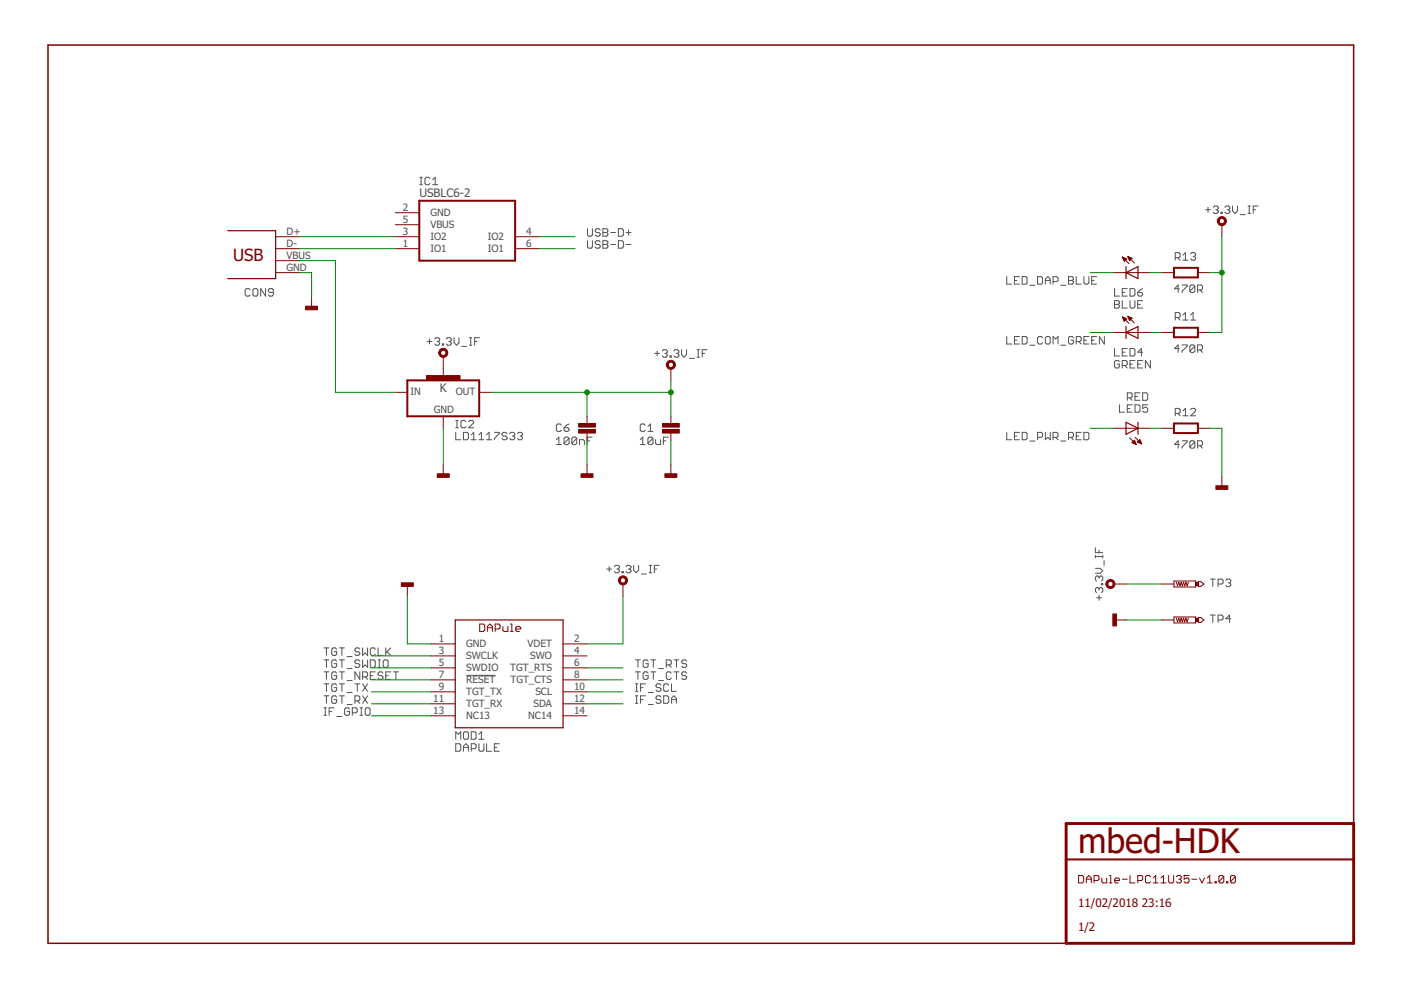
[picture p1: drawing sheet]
<svg xmlns="http://www.w3.org/2000/svg" width="297mm" height="210mm" viewBox="0 0 297 210" stroke-linecap="round" stroke-linejoin="round" font-family="sans-serif">
<g fill="none" stroke="#505050" stroke-width=".21">
<path d="M89 39.2h.5M89 37.6h.5M89.3 37.6v1.6M91.1 37.8l-.2-.2h-.5l-.3 .2v1.1l.3 .3h.5l.2-.3M91.7 39.2h1.1M91.7 38.1l.6-.5v1.6M124.6 48.5v1.3l.2 .3h.5l.3-.3v-1.3M124.6 51v1.3l.2 .3h.5l.3-.3v-1.3M127.3 51.3l-.3-.3h-.5l-.3 .3v.3l.3 .2h.5l.3 .3v.2l-.3 .3h-.5l-.3-.3M127.3 48.8l-.3-.3h-.5l-.3 .3v.2l.3 .3h.5l.3 .3v.2l-.3 .3h-.5l-.3-.3M127.8 51h.8l.3 .3v.3l-.3 .2 .3 .3v.2l-.3 .3h-.8zM127.8 51.8h.8"/>
<path d="M127.8 48.5h.8l.3 .3v.2l-.3 .3 .3 .3v.2l-.3 .3h-.8zM127.8 49.3h.8M129.5 51.8h1M129.5 49.3h1M131.1 48.5h.8l.3 .3v1l-.3 .3h-.8zM131.1 51h.8l.3 .3v1l-.3 .3h-.8zM132.7 51.8h1.1M132.7 49.3h1.1M133.3 48.8v1M213.4 58.7v1.5h1.1M215.1 59.5h.5M216.1 58.7h-1v1.5h1"/>
<path d="M216.7 58.7h.8l.3 .2v1.1l-.3 .2h-.8zM220 58.7h.8l.2 .2v1.1l-.2 .2h-.8zM221.6 59.5h1.1M223.3 59.7h.7l.3-.2v-.6l-.3-.2h-.7v1.5M226.5 58.7h.8l.3 .2v.3l-.3 .3 .3 .2v.3l-.3 .2h-.8zM226.5 59.5h.8M228.2 58.7v1.5h1M229.8 58.7v1.3l.3 .2h.5l.3-.2v-1.3M231.5 59.5h.5M232.5 58.7h-1v1.5h1M249.2 54.6h.8l.2-.2v-.6l-.2-.2h-.8v1.6M249.7 54.6l.5 .6"/>
<path d="M250.8 54.1l.5-.5v1.6M250.8 55.2h1.1M252.4 53.8l.3-.2h.5l.3 .2v.3l-.3 .3M253 54.4h.2M253.2 54.4l.3 .2v.3l-.3 .3h-.5l-.3-.3M255.6 44.5h1M256.1 43.9v1.1M257.2 43.9l.3-.2h.5l.3 .2v.3l-.3 .3M257.8 44.5h.2M258 44.5l.3 .2v.3l-.3 .3h-.5l-.3-.3M258.9 45h.2v.3h-.2zM259.7 43.9l.2-.2h.6l.3 .2v.3l-.3 .3"/>
<path d="M260.2 44.5h.3M260.5 44.5l.3 .2v.3l-.3 .3h-.6l-.2-.3M261.3 43.7v1l.6 .6 .5-.6v-1M263 45.5h1M264.6 43.7h.5M264.6 45.3h.5M264.9 43.7v1.6M265.7 44.5h.5M266.7 43.7h-1v1.6M53 61.5l-.2-.3h-.6l-.2 .3v1l.2 .3h.6l.2-.3M53.9 61.2h.5l.3 .3v1l-.3 .3h-.5l-.3-.3v-1zM56.3 61.2v1.6l-1-1.6v1.6"/>
<path d="M58 62h-.9l-.2-.3v-.2l.2-.3h.6l.3 .3v1l-.3 .3h-.6l-.2-.3M90.5 72.4h1.1M91.1 71.9v1M92.2 71.9l.2-.3h.6l.2 .3v.2l-.2 .3M92.7 72.4h.3M93 72.4l.2 .3v.2l-.2 .3h-.6l-.2-.3M93.8 72.9h.3v.3h-.3zM94.6 71.9l.3-.3h.5l.3 .3v.2l-.3 .3M95.1 72.4h.3M95.4 72.4l.3 .3v.2l-.3 .3h-.5l-.3-.3M96.3 71.6v1.1l.5 .5 .5-.5v-1.1M97.9 73.4h1.1"/>
<path d="M99.5 71.6h.6M99.5 73.2h.6M99.8 71.6v1.6M100.6 72.4h.6M101.7 71.6h-1.1v1.6M138.8 74.9h1M139.3 74.4v1.1M140.4 74.4l.3-.3h.5l.3 .3v.3l-.3 .2M140.9 74.9h.3M141.2 74.9l.3 .3v.3l-.3 .2h-.5l-.3-.2M142 75.5h.3v.2h-.3zM142.9 74.4l.2-.3h.6l.2 .3v.3l-.2 .2"/>
<path d="M143.4 74.9h.3M143.7 74.9l.2 .3v.3l-.2 .2h-.6l-.2-.2M144.5 74.1v1.1l.5 .5 .6-.5v-1.1M146.2 76h1M147.8 74.1h.5M147.8 75.7h.5M148 74.1v1.6M148.9 74.9h.5M149.9 74.1h-1v1.6M213.4 71.4v1.5h1.1M215.1 72.1h.5M216.1 71.4h-1v1.5h1"/>
<path d="M216.7 71.4h.8l.3 .2v1.1l-.3 .2h-.8zM218.4 73.2h1M218.4 60.5h1M221 71.6l-.2-.2h-.5l-.3 .2v1.1l.3 .2h.5l.2-.2M221.6 60.2v-1l.6-.5 .5 .5v1M221.9 71.4h.5l.3 .2v1.1l-.3 .2h-.5l-.3-.2v-1.1zM223.3 72.9v-1.5l.5 .5 .5-.5v1.5M224.9 73.2h1.1M224.9 60.5h1.1M227.6 71.6l-.3-.2h-.5l-.3 .2v1.1l.3 .2h.5l.3-.2v-.6h-.5M228.2 72.4h.8l.2-.3v-.5l-.2-.2h-.8v1.5M228.7 72.4l.5 .5"/>
<path d="M229.8 72.1h.5M230.9 71.4h-1.1v1.5h1.1M231.5 72.1h.5M232.5 71.4h-1v1.5h1M234.1 71.4v1.5l-1-1.5v1.5M236.3 73.9v1.6h1M236.3 61.2v1.6h1M236.3 63.7h.8l.2 .3v.3l-.2 .2 .2 .3v.2l-.2 .3h-.8zM236.3 64.5h.8M237.3 76.7l-.2-.3h-.5l-.3 .3v1l.3 .3h.5l.2-.3v-.5h-.5M237.9 77.5h.8l.3-.3v-.5l-.3-.3h-.8v1.6M237.9 63.7v1.6h1.1"/>
<path d="M237.9 62h.6M237.9 74.7h.6M238.5 77.5l.5 .5M239 73.9h-1.1v1.6h1.1M239 61.2h-1.1v1.6h1.1M239.6 73.9h.8l.2 .3v1l-.2 .3h-.8zM239.6 77.2h.5M239.6 61.2h.8l.2 .3v1l-.2 .3h-.8zM239.6 63.7v1.3l.2 .3h.6l.2-.3v-1.3M240.6 76.4h-1v1.6h1M241.2 77.2h.5M241.2 62h.8l.3 .3v.2l-.3 .3h-.5l-.3-.3z"/>
<path d="M241.2 64.5h.5M242.3 76.4h-1.1v1.6h1.1M242.3 63.7h-1.1v1.6h1.1M242.3 74.7h-1.1l.8-.8v1.6M242.3 61.2l-1.1 .8M243.9 76.4v1.6l-1.1-1.6v1.6M249.2 67.3h.8l.2-.2v-.6l-.2-.2h-.8v1.6M249.7 67.3l.5 .6M250 61.2h-1l.8-.8v1.6M250 73.9h-1l.8-.8v1.6M250.6 73.1h1.1v.3l-1.1 1v.3M250.6 60.4h1.1v.3l-1.1 1v.3"/>
<path d="M250.8 66.8l.5-.5v1.6M250.8 67.9h1.1M252.4 67.9h1.1M252.4 66.8l.6-.5v1.6M253.3 73.4l-.2-.3h-.6l-.2 .3v1M253.3 60.7l-.2-.3h-.6l-.2 .3v1M253.3 60.7v1l-.2 .3h-.6l-.2-.3M253.3 73.4v1l-.2 .3h-.6l-.2-.3M253.3 73.4l-1 1M253.3 60.7l-1 1M253.9 74.2h.8l.3-.3v-.5l-.3-.3h-.8v1.6M253.9 61.5h.8l.3-.3v-.5l-.3-.3h-.8v1.6"/>
<path d="M254.4 74.2l.6 .5M254.4 61.5l.6 .5M96.6 91.7v1.5h1.1M96.6 90.7h.6M96.6 89.1h.6M96.9 89.1v1.6M98.3 91.7h.8l.2 .2v1.1l-.2 .2h-.8zM98.8 89.4l-.3-.3h-.5l-.3 .3v1l.3 .3h.5l.3-.3M99.4 89.4l.2-.3h.5l.3 .3v.3l-1 1h1M99.9 93.2h1M99.9 92.2l.5-.5v1.5M101.5 93.2h1.1"/>
<path d="M101.5 92.2l.6-.5v1.5M103.2 93.2h1M103.2 92.2l.5-.5v1.5M104.8 91.7h1.1v.2l-1.1 1.1v.2M107.5 91.9l-.3-.2h-.5l-.3 .2v.3l.3 .3h.5l.3 .2v.3l-.3 .2h-.5l-.3-.2M108.1 91.9l.3-.2h.5l.2 .2v.3l-.2 .3M108.6 92.5h.3M108.9 92.5l.2 .2v.3l-.2 .2h-.5l-.3-.2M109.7 91.9l.3-.2h.5l.3 .2v.3l-.3 .3M110.3 92.5h.2M110.5 92.5l.3 .2v.3l-.3 .2h-.5l-.3-.2M118 93.2l.5-.5v1.6"/>
<path d="M118 94.3h1M119 90.1l-.3-.2h-.5l-.2 .2v1.1l.2 .3h.5l.3-.3M119.6 90.7h.8l.2 .3v.2l-.2 .3h-.5l-.3-.3zM120.6 92.9v1.1l-.2 .3h-.5l-.3-.3M120.6 92.9l-.2-.2h-.5l-.3 .2v1.1M120.6 92.9l-1 1.1M120.6 89.9l-.5 .2-.5 .6M122.3 92.9v1.1l-.3 .3h-.5l-.3-.3M122.3 92.9l-.3-.2h-.5l-.3 .2v1.1M122.3 92.9l-1.1 1.1M122.9 94.3v-1.1h.8l.2 .3v.8M124.5 93.5h.5"/>
<path d="M125.6 92.7h-1.1v1.6M135.7 94.3h1.1M135.7 93.2l.6-.5v1.6M136.8 90.1l-.3-.2h-.5l-.3 .2v1.1l.3 .3h.5l.3-.3M137.4 90.4l.5-.5v1.6M137.4 91.5h1M138.4 92.9v1.1l-.2 .3h-.6l-.2-.3M138.4 92.9l-.2-.2h-.6l-.2 .2v1.1M138.4 92.9l-1 1.1M139 93.2v.8l.3 .3h.8v-1.1M140.7 93.5h.5M141.7 92.7h-1v1.6"/>
<path d="M213.4 91.7v1.5h1.1M215.1 92.5h.5M216.1 91.7h-1v1.5h1M216.7 91.7h.8l.3 .2v1.1l-.3 .2h-.8zM218.4 93.5h1M220 92.7h.8l.2-.2v-.6l-.2-.2h-.8v1.5M221.6 91.7v1.5l.6-.5 .5 .5v-1.5M223.3 92.7h.7l.3-.2v-.6l-.3-.2h-.7v1.5M223.8 92.7l.5 .5M224.9 93.5h1.1M226.5 92.7h.8l.3-.2v-.6l-.3-.2h-.8v1.5M227.1 92.7l.5 .5"/>
<path d="M228.2 92.5h.5M229.2 91.7h-1v1.5h1M229.8 91.7h.8l.3 .2v1.1l-.3 .2h-.8zM237.4 85.8v1.6h1M239 84.3h.8l.3-.2v-.6l-.3-.2h-.8v1.6M239 86.6h.5M239.5 84.3l.6 .6M240.1 85.8h-1.1v1.6h1.1M240.6 85.8h.8l.3 .3v1l-.3 .3h-.8zM240.6 84.1h.6M241.7 83.3h-1.1v1.6h1.1M242.3 83.3h.8l.2 .2v1.1l-.2 .3h-.8z"/>
<path d="M243.3 85.8h-1v.8l.5-.2h.3l.2 .2v.5l-.2 .3h-.6l-.2-.3M249.2 87.7h.8l.2-.3v-.6l-.2-.2h-.8v1.6M249.7 87.7l.5 .5M250 94.2h-1l.8-.7v1.5M250.6 93.5h1.1v.2l-1.1 1.1v.2M250.8 87.1l.5-.5v1.6M250.8 88.2h1.1M252.4 86.8l.3-.2h.5l.3 .2v.3l-1.1 1.1h1.1M253.3 93.7l-.2-.2h-.6l-.2 .2v1.1M253.3 93.7v1.1l-.2 .2h-.6l-.2-.2M253.3 93.7l-1 1.1M253.9 94.5h.8l.3-.3v-.5l-.3-.2h-.8v1.5"/>
<path d="M254.4 94.5l.6 .5M134.3 119.9v1l.6 .5 .5-.5v-1M137.6 119.9h.6M137.9 119.9v1.5M139.8 119.9h-1.1v1.5M232.2 116.1v1.1h1.6M232.2 117.8v.5M232.2 118h1.6M233 116.6v.6M233.8 117.8v.5M234.1 118.9v1M68.7 137.4h1"/>
<path d="M68.7 139.9h1M69.2 137.4v1.6M69.2 139.9v1.6M71.4 137.6l-.3-.2h-.5l-.3 .2v1.1l.3 .3h.5l.3-.3v-.5h-.6M72 137.4h1M72 139.9h1M72.5 137.4v1.6M72.5 139.9v1.6M73.6 139.2h1.1M76.3 137.6l-.3-.2h-.5l-.3 .2v.3l.3 .3h.5l.3 .2v.3l-.3 .3h-.5l-.3-.3M76.9 137.4v1.6l.5-.6 .5 .6v-1.6M76.9 139.9v1.6l.5-.5 .5 .5v-1.6"/>
<path d="M78.5 139.9h.8l.3 .3v1l-.3 .3h-.8zM79.6 137.6l-.3-.2h-.5l-.3 .2v1.1l.3 .3h.5l.3-.3M80.2 137.4v1.6h1M80.2 139.9h.5M80.4 139.9v1.6M81.5 139.9h.5l.3 .3v1l-.3 .3h-.5l-.3-.3v-1zM81.8 137.4v1.6M82 138.2l.8 .8M82.8 137.4l-1 1M128.6 120.6h1.1M129.2 120.1v1.1M130.3 120.1l.2-.2h.5l.3 .2v.3l-.3 .2"/>
<path d="M130.8 120.6h.2M131 120.6l.3 .3v.3l-.3 .2h-.5l-.2-.2M131.9 121.2h.3v.2h-.3zM132.7 120.1l.3-.2h.5l.3 .2v.3l-.3 .2M133.2 120.6h.3M133.5 120.6l.3 .3v.3l-.3 .2h-.5l-.3-.2M134.7 139.9h1.1M135.3 139.9v1.6M136 121.7h1M137.6 121.4h.6M138 139.9h1M138.5 139.9v1.6"/>
<path d="M138.7 120.6h.5M142.9 139.9h1.1M143.4 139.9v1.6M232.2 120.5h1.1l.5 .5-.5 .5h-1.1M232.5 126.7h1.1M233 122.4v.3M233 124.8v.3M233 126.2v1.1M233 124.8l-.2-.2h-.3l-.3 .2v.6l.3 .2M233 122.4l-.2-.3h-.3l-.3 .3v.5l.3 .3M233 124.8l.3-.2h.3l.2 .2v.6l-.2 .2M233 122.4l.3-.3h.3l.2 .3v.5l-.2 .3"/>
<path d="M233.6 123.7h.2v.3h-.2zM256.6 122.8h1.1M256.6 130.4h1.1M257.1 122.8v1.6M257.1 130.4v1.6M258.3 123.8h.7l.3-.2v-.6l-.3-.2h-.7v1.6M258.3 131.4h.7l.3-.2v-.5l-.3-.3h-.7v1.6M259.9 123l.3-.2h.5l.2 .2v.3l-.2 .3M260.4 123.6h.3M260.7 123.6l.2 .2v.3l-.2 .3h-.5l-.3-.3M260.9 131.2h-1l.8-.8v1.6M68.7 142.5h1"/>
<path d="M68.7 145h1M68.7 147.5h1M68.7 151.7h.5M68.7 150.1h.5M69 150.1v1.6M69.2 142.5v1.5M69.2 145v1.6M69.2 147.5v1.6M69.8 150.9h.5M70.8 150.1h-1v1.6M71.4 140.2l-.3-.3h-.5l-.3 .3v1l.3 .3h.5l.3-.3v-.5h-.6M71.4 142.7l-.3-.2h-.5l-.3 .2v1.1l.3 .2h.5l.3-.2v-.5h-.6"/>
<path d="M71.4 145.3l-.3-.3h-.5l-.3 .3v1l.3 .3h.5l.3-.3v-.5h-.6M71.4 147.8l-.3-.3h-.5l-.3 .3v1l.3 .3h.5l.3-.3v-.5h-.6M71.4 151.9h1.1M72 142.5h1M72 145h1M72 147.5h1M72.5 142.5v1.5M72.5 145v1.6M72.5 147.5v1.6M73.6 141.8h1.1M73.6 144.3h1.1M73.6 146.8h1.1"/>
<path d="M73.6 149.4h1.1M74.1 150.3l-.2-.2h-.6l-.2 .2v1.1l.2 .3h.6l.2-.3v-.5h-.5M74.7 151.1h.8l.2-.2v-.6l-.2-.2h-.8v1.6M75.2 148.6h.8l.3-.3v-.5l-.3-.3h-.8v1.6M75.2 145h1.1M75.8 145v1.6M75.8 148.6l.5 .5M76.3 140.2l-.3-.3h-.5l-.3 .3v.2l.3 .3h.5l.3 .3v.2l-.3 .3h-.5l-.3-.3M76.3 142.5v1.5l-1.1-1.5v1.5M76.3 151.7h.6M76.3 150.1h.6M76.6 150.1v1.6"/>
<path d="M76.9 143.5h.8l.2-.2v-.6l-.2-.2h-.8v1.5M76.9 145l1 1.6M76.9 147.5l1 1.6M77.4 143.5l.5 .5M77.7 150.1h.5l.3 .2v1.1l-.3 .3h-.5l-.3-.3v-1.1zM77.9 145l-1 1.6M77.9 147.5l-1 1.6M78.5 143.3h.5M79.6 142.5h-1.1v1.5h1.1M80.2 141.5h.5M81.2 142.7l-.3-.2h-.5l-.2 .2v.3l.2 .3h.5l.3 .2v.3l-.3 .2h-.5l-.2-.2M81.8 143.3h.5"/>
<path d="M82.8 142.5h-1v1.5h1M83.4 142.5h1.1M83.9 142.5v1.5M96.6 156.7v-1.5l.6 .5 .5-.5v1.5M96.6 157.7h.8l.3 .3v1l-.3 .3h-.8zM98.3 159.3v-1.1l.5-.5 .5 .5v1.1M98.3 158.5h1M98.5 155.2h.6l.2 .2v1.1l-.2 .2h-.6l-.2-.2v-1.1zM98.9 143.2h6.2M99.9 158.7h.8l.2-.2v-.5l-.2-.3h-.8v1.6M99.9 155.2h.8l.2 .2v1.1l-.2 .2h-.8zM101.5 155.7l.6-.5v1.5"/>
<path d="M101.5 157.7v1.3l.3 .3h.5l.3-.3v-1.3M101.5 156.7h1.1M103.2 157.7v1.6h1M104.8 158.5h.5M105.9 157.7h-1.1v1.6h1.1M134.7 142.5h1.1M134.7 145h.6M134.7 146.6h.6M134.7 147.5h.6M134.7 149.1h.6M135 145v1.6M135 147.5v1.6"/>
<path d="M135.3 142.5v1.5M135.8 145.8h.5M135.8 148.3h.5M136.9 145h-1.1v1.6M136.9 147.5h-1.1v1.6M137.4 140.2l-.3-.3h-.5l-.2 .3v1l.2 .3h.5l.3-.3v-.5h-.5M137.4 142.7l-.3-.2h-.5l-.2 .2v1.1l.2 .2h.5l.3-.2v-.5h-.5M137.5 146.8h1M137.5 149.4h1M138 142.5h1M138.5 142.5v1.5M139.6 141.8h1.1"/>
<path d="M139.6 144.3h1.1M140.1 145.3l-.2-.3h-.6l-.2 .3v.2l.2 .3h.6l.2 .2v.3l-.2 .3h-.6l-.2-.3M140.1 147.8l-.2-.3h-.6l-.2 .3v.3l.2 .2h.6l.2 .3v.2l-.2 .3h-.6l-.2-.3M140.7 147.5h.8l.3 .3v1l-.3 .3h-.8zM141.3 141h.7l.3-.3v-.5l-.3-.3h-.7v1.6M141.8 145.3l-.3-.3h-.5l-.3 .3v1l.3 .3h.5l.3-.3M141.8 141l.5 .5M142.3 142.7l-.3-.2h-.5l-.2 .2v1.1l.2 .2h.5l.3-.2M142.4 145v1.6h1M142.4 148.3h1M142.4 149.1v-1l.5-.6 .5 .6v1M142.9 142.5h1.1"/>
<path d="M143.4 142.5v1.5M145.6 140.2l-.3-.3h-.5l-.3 .3v.2l.3 .3h.5l.3 .3v.2l-.3 .3h-.5l-.3-.3M145.6 142.7l-.3-.2h-.5l-.3 .2v.3l.3 .3h.5l.3 .2v.3l-.3 .2h-.5l-.3-.2"/>
</g>
<g fill="#800000" stroke="#800000" stroke-width=".21">
<path d="M141 100.5h2.5v.7h-2.5z"/>
<path d="M92.7 100.5h2.5v.7h-2.5z"/>
<path d="M90.4 79.6h7.1v1h-7.1z"/>
<path d="M122.7 89.8h3.5v.8h-3.5z"/>
<path d="M122.7 91.1h3.5v.7h-3.5z"/>
<path d="M123.2 100.5h2.5v.7h-2.5z"/>
<path d="M64.8 64.9h2.5v.8h-2.5z"/>
<path d="M253.5 123.4h.6v.8h-.6z"/>
<path d="M253.5 131.1h.6v.7h-.6z"/>
<path d="M235.9 130.2h.8v2.5h-.8z"/>
<path d="M257.8 103h2.5v.8h-2.5z"/>
<path d="M85.1 123.6h2.5v.7h-2.5z"/>
<path d="M140.5 89.8h3.5v.8h-3.5z"/>
<path d="M140.5 91.1h3.5v.7h-3.5z"/>
</g>
<g fill="none" stroke="#800000" stroke-width=".21">
<path d="M58.4 50.2h5.1M58.4 52.7h5.1M58.4 57.8h5.1M58.4 55.3h5.1M83.8 50.2h5.1M83.8 52.7h5.1M83.8 45.1h5.1M83.8 47.6h5.1M109.2 50.2h5.1M109.2 52.7h5.1M236.2 57.8h7.6M238 54.5l1.4 1.4"/>
<path d="M238 54.5l.9 .4-.5 .5zM238 54.5h.1M238 54.7h.4M238.1 54.8h.6M238.1 54.9h.7M238.2 55h.5M238.3 55.1h.3M238.3 55.3h.2M239.1 54.4l1.4 1.4M239.1 54.4l.9 .4-.5 .5zM239.1 54.4h.1M239.2 54.5h.3"/>
<path d="M239.2 54.7h.6M239.3 54.8h.7M239.4 54.9h.5M239.4 55h.3M239.5 55.1h.1M246.4 57.8h2.5M254 57.8h2.5M259.1 47.6v2.6M66.1 62.9v2.5M94 75.6v5M142.2 78.1v2.5M236.2 70.5h7.6"/>
<path d="M238 67.2l1.4 1.4M238 67.2h.1M238 67.2l.9 .4M238 67.2l.4 .9 .5-.5M238 67.3h.3M238.1 67.5h.5M238.1 67.6h.7M238.2 67.7h.6M238.3 67.8h.3M238.3 67.9h.2M238.3 68.1h.1M239.1 67.1l1.4 1.4"/>
<path d="M239.1 67.1l.9 .4M239.1 67.1l.4 .9 .5-.5M239.1 67.1h.1M239.2 67.2h.2M239.2 67.3h.5M239.3 67.5h.7M239.3 67.6h.6M239.4 67.7h.4M239.4 67.8h.2M239.5 67.9h.1M246.4 70.5h2.5M254 70.5h2.5"/>
<path d="M83.8 83.2h2.6M94 88.3v2.5M94 98.4v2.6M101.6 83.2h2.5M124.5 88.3v1.5M124.5 91.8v1.5M124.5 98.4v2.6M142.2 88.3v1.5M142.2 91.8v1.5M142.2 98.4v2.6M236.2 90.8h7.6M239.5 92.8l1.4 1.4"/>
<path d="M240 93.9l.9 .3M240 93.9l.5-.6 .4 .9M240 93.9h.7M240.1 93.7h.6M240.2 93.6h.4M240.3 94h.5M240.4 93.5h.2M240.5 93.4h.1M240.6 94.1h.2M240.6 92.7l1.4 1.4M240.9 94.2h.1M241.2 93.7l.5-.5 .3 .9z"/>
<path d="M241.2 93.7h.7M241.3 93.6h.5M241.4 93.5h.4M241.5 93.9h.4M241.5 93.4h.2M241.6 93.3h.1M241.7 94h.3M242 94.1h.1M246.4 90.8h2.5M254 90.8h2.5M259.1 101v2.5M86.4 123.8v2.6"/>
<path d="M91.4 136.5h5.1M91.4 139.1h5.1M101.7 132.3h.8l.3 .3v1l-.3 .3h-.8zM103.3 133.9v-1.1l.6-.5 .5 .5v1.1M103.3 133.1h1.1M105 133.3h.8l.2-.2v-.5l-.2-.3h-.8v1.6M106.6 132.8v.8l.3 .3h.8v-1.1M108.2 133.9h.6M108.2 132.3h.3v1.6M109.3 133.3h1.1v-.2l-.3-.3h-.5l-.3 .3v.5l.3 .3h.5M119.4 136.5h5.1M119.4 139.1h5.1"/>
<path d="M132.1 123.8v2.6M236.2 123.8h2.5M236.2 131.4h2.5M246.4 123.8h2.5M246.4 131.4h2.5M248.9 123.2h4.6v1.3h-4.6zM248.9 130.8h4.6v1.3h-4.6zM249.4 123.4l.3 .8 .2-.8 .3 .8 .2-.8 .3 .8 .2-.8 .3 .8 .2-.8 .3 .8 .2-.8M249.4 131.1l.3 .7 .2-.7 .3 .7 .2-.7 .3 .7 .2-.7 .3 .7 .2-.7 .3 .7 .2-.7M254.1 123.3h.5l.6 .5-.6 .5h-.5zM254.1 130.9h.5l.6 .5-.6 .6h-.5zM91.4 141.6h5.1"/>
<path d="M91.4 144.1h5.1M91.4 146.7h5.1M91.4 149.2h5.1M91.4 151.8h5.1M119.4 141.6h5.1M119.4 144.1h5.1M119.4 146.7h5.1M119.4 149.2h5.1M119.4 151.8h5.1M228.7 185.6h.8l.2 .3v1l-.2 .3h-.8zM230.3 187.2v-1l.5-.6 .6 .6v1M230.3 186.4h1.1"/>
<path d="M232 186.7h.7l.3-.3v-.5l-.3-.3h-.7v1.6M233.6 186.2v.7l.2 .3h.9v-1M235.2 187.2h.6M235.2 185.6h.3v1.6M236.3 186.7h1.1v-.3l-.3-.2h-.5l-.3 .2v.5l.3 .3h.5M238 186.4h1M239.6 185.6v1.6h1M241.2 186.7h.8l.3-.3v-.5l-.3-.3h-.8v1.6M243.9 185.9l-.3-.3h-.5l-.2 .3v1l.2 .3h.5l.3-.3M244.5 187.2h1.1M244.5 186.2l.5-.6v1.6M246.1 187.2h1.1"/>
<path d="M246.1 186.2l.6-.6v1.6M247.8 185.6v1.3l.3 .3h.5l.2-.3v-1.3M249.4 185.9l.3-.3h.5l.3 .3v.3l-.3 .2M249.9 186.4h.3M250.2 186.4l.3 .3v.2l-.3 .3h-.5l-.3-.3M252.1 185.6h-1v.8l.5-.2h.2l.3 .2v.5l-.3 .3h-.5l-.2-.3M252.7 186.4h1M254.3 186.2l.5 1 .6-1M256 187.2h1M256 186.2l.5-.6v1.6M257.6 186.9h.3v.3h-.3zM259.5 185.9v1l-.3 .3h-.5l-.3-.3"/>
<path d="M259.5 185.9l-.3-.3h-.5l-.3 .3v1M259.5 185.9l-1.1 1M260.1 186.9h.2v.3h-.2zM261.9 185.9v1l-.2 .3h-.6l-.2-.3M261.9 185.9l-.2-.3h-.6l-.2 .3v1M261.9 185.9l-1 1"/>
</g>
<path d="M88.9 42.6h20.3v12.7h-20.3zM248.9 56.8h5.1v2h-5.1zM248.9 69.5h5.1v2h-5.1zM86.4 80.6h15.2v7.7h-15.2zM248.9 89.8h5.1v2h-5.1zM226 182.2h61" fill="none" stroke="#800000" stroke-width=".42"/>
<g fill="#800000" stroke="#800000" stroke-width=".21">
<path d="M93.2 74.2a.96 .96 0 0 1 1.6 0 .96 .96 0 0 1-.5 1.5 .96 .96 0 0 1-1.3-.9h.4a.56 .56 0 0 1 .8-.5 .56 .56 0 0 1 .1 1 .56 .56 0 0 1-.8-.3l-.1-.2h-.4z" fill-rule="evenodd"/>
<path d="M141.5 76.8a.97 .97 0 0 1 1.5 0 .97 .97 0 0 1-.5 1.5 .97 .97 0 0 1-1.2-1h.4a.56 .56 0 0 1 .7-.5 .56 .56 0 0 1 .2 .9 .56 .56 0 0 1-.9-.2v-.2h-.4z" fill-rule="evenodd"/>
<path d="M234.7 123.2a.97 .97 0 0 1 1.5 .1 .97 .97 0 0 1-.5 1.5 .97 .97 0 0 1-1.2-1h.4a.56 .56 0 0 1 .8-.5 .56 .56 0 0 1 .1 1 .56 .56 0 0 1-.9-.3v-.2h-.4z" fill-rule="evenodd"/>
<path d="M258.3 46.3a.97 .97 0 0 1 1.6 .1 .97 .97 0 0 1-.6 1.4 .97 .97 0 0 1-1.2-.9h.4a.56 .56 0 0 1 .7-.6 .56 .56 0 0 1 .3 .9 .56 .56 0 0 1-1-.1v-.2h-.4z" fill-rule="evenodd"/>
<path d="M131.3 122.5a.97 .97 0 0 1 1.6 0 .97 .97 0 0 1-.5 1.5 .97 .97 0 0 1-1.3-.9h.4a.56 .56 0 0 1 .8-.5 .56 .56 0 0 1 .1 .9 .56 .56 0 0 1-.8-.3l-.1-.1h-.4z" fill-rule="evenodd"/>
</g>
<path d="M48.3 48.9h10.1v10.2h-10.1M238.7 56.5v2.6M238.7 57.8l2.6-1.3v2.6zM238.7 70.5l2.6-1.3v2.6zM238.7 69.2v2.6M238.7 89.5l2.6 1.3-2.6 1.3zM241.3 89.5v2.6M96.5 131.4h22.9v22.9h-22.9z" fill="none" stroke="#800000" stroke-width=".25"/>
<path d="M287 174.6v-165.1h-276.8v190.5h215.8" fill="none" stroke="#800000" stroke-width=".32"/>
<path d="M226 174.6h61v25.4h-61z" fill="none" stroke="#800000" stroke-width=".61"/>
<g fill="none" stroke="#008000" stroke-width=".21">
<path d="M63.5 57.8h2.6v5.1M63.5 55.3h7.6v27.9h12.7M63.5 52.7h20.3M63.5 50.2h20.3M114.3 52.7h7.6M114.3 50.2h7.6M231.1 57.8h5.1M243.8 57.8h2.6M256.5 57.8h2.6M259.1 50.2v20.3h-2.6M231.1 70.5h5.1M243.8 70.5h2.6"/>
<path d="M94 90.8v7.6M104.1 83.2h38.1M124.5 83.2v5.1M124.5 93.3v5.1M142.2 80.6v7.7M142.2 93.3v5.1M231.1 90.8h5.1M243.8 90.8h2.6M256.5 90.8h2.6v10.2M78.7 139.1h12.7M86.4 126.4v10.1h5M132.1 126.4v10.1h-7.6"/>
<path d="M238.7 131.4h7.7M238.7 123.8h7.7M78.7 141.6h12.7M78.7 144.1h12.7M78.7 146.7h12.7M78.7 149.2h12.7M78.7 151.8h12.7M124.5 141.6h7.6M124.5 144.1h7.6M124.5 146.7h7.6M124.5 149.2h7.6"/>
</g>
<g fill="#008000" stroke="#008000" stroke-width=".21">
<circle cx="142.2" cy="83.2" r=".51"/>
<circle cx="124.5" cy="83.2" r=".51"/>
<circle cx="259.1" cy="57.8" r=".51"/>
</g>
<text font-size="7.2" fill="#800000" x="228.6" y="181">mbed-HDK</text>
<text font-size="3.6" fill="#800000" x="49.4" y="55.3">USB</text>
<g font-size="2.5" fill="#505050">
<text x="88.9" y="41.8">USBLC6-2</text>
<text x="93.2" y="83.2">K</text>
</g>
<g font-size="2.5" fill="#800000">
<text x="228.6" y="192.4">11/02/2018</text>
<text x="228.6" y="197.5">1/2</text>
<text x="242.1" y="192.4">23:16</text>
</g>
<g font-size="2.1" fill="#505050">
<text x="85.4" y="44.7">2</text>
<text x="85.4" y="47.3">5</text>
<text x="91.2" y="45.9">GND</text>
<text x="60.8" y="49.8">D+</text>
<text x="60.8" y="52.4">D-</text>
<text x="85.4" y="52.4">1</text>
<text x="85.4" y="49.8">3</text>
<text x="91.2" y="53.5">IO1</text>
<text x="91.2" y="50.9">IO2</text>
<text x="91.2" y="48.4">VBUS</text>
<text x="103.4" y="53.5">IO1</text>
<text x="103.4" y="50.9">IO2</text>
<text x="111.6" y="52.4">6</text>
<text x="111.6" y="49.8">4</text>
<text x="60.8" y="57.4">GND</text>
<text x="60.8" y="54.9">VBUS</text>
<text x="87" y="83.8">IN</text>
<text x="96.7" y="83.8">OUT</text>
<text x="92" y="87.5">GND</text>
<text x="93" y="136.2">1</text>
<text x="98.9" y="137.3">GND</text>
<text x="111.9" y="137.3">VDET</text>
<text x="121.7" y="136.2">2</text>
<text x="93" y="138.7">3</text>
<text x="93" y="141.2">5</text>
<text x="93" y="143.8">7</text>
<text x="98.9" y="139.8">SWCLK</text>
<text x="98.9" y="142.4">SWDIO</text>
<text x="108.2" y="142.4">TGT_RTS</text>
<text x="112.4" y="139.8">SWO</text>
<text x="121.7" y="143.8">8</text>
<text x="121.7" y="141.2">6</text>
<text x="121.7" y="138.7">4</text>
<text x="91.9" y="148.9">11</text>
<text x="93" y="146.3">9</text>
<text x="98.9" y="144.9">RESET</text>
<text x="98.9" y="147.4">TGT_TX</text>
<text x="98.9" y="150">TGT_RX</text>
<text x="108.2" y="144.9">TGT_CTS</text>
<text x="113.1" y="150">SDA</text>
<text x="113.5" y="147.4">SCL</text>
<text x="121.7" y="148.9">12</text>
<text x="121.7" y="146.3">10</text>
<text x="91.9" y="151.4">13</text>
<text x="98.9" y="152.5">NC13</text>
<text x="112" y="152.5">NC14</text>
<text x="121.7" y="151.4">14</text>
</g>
</svg>
